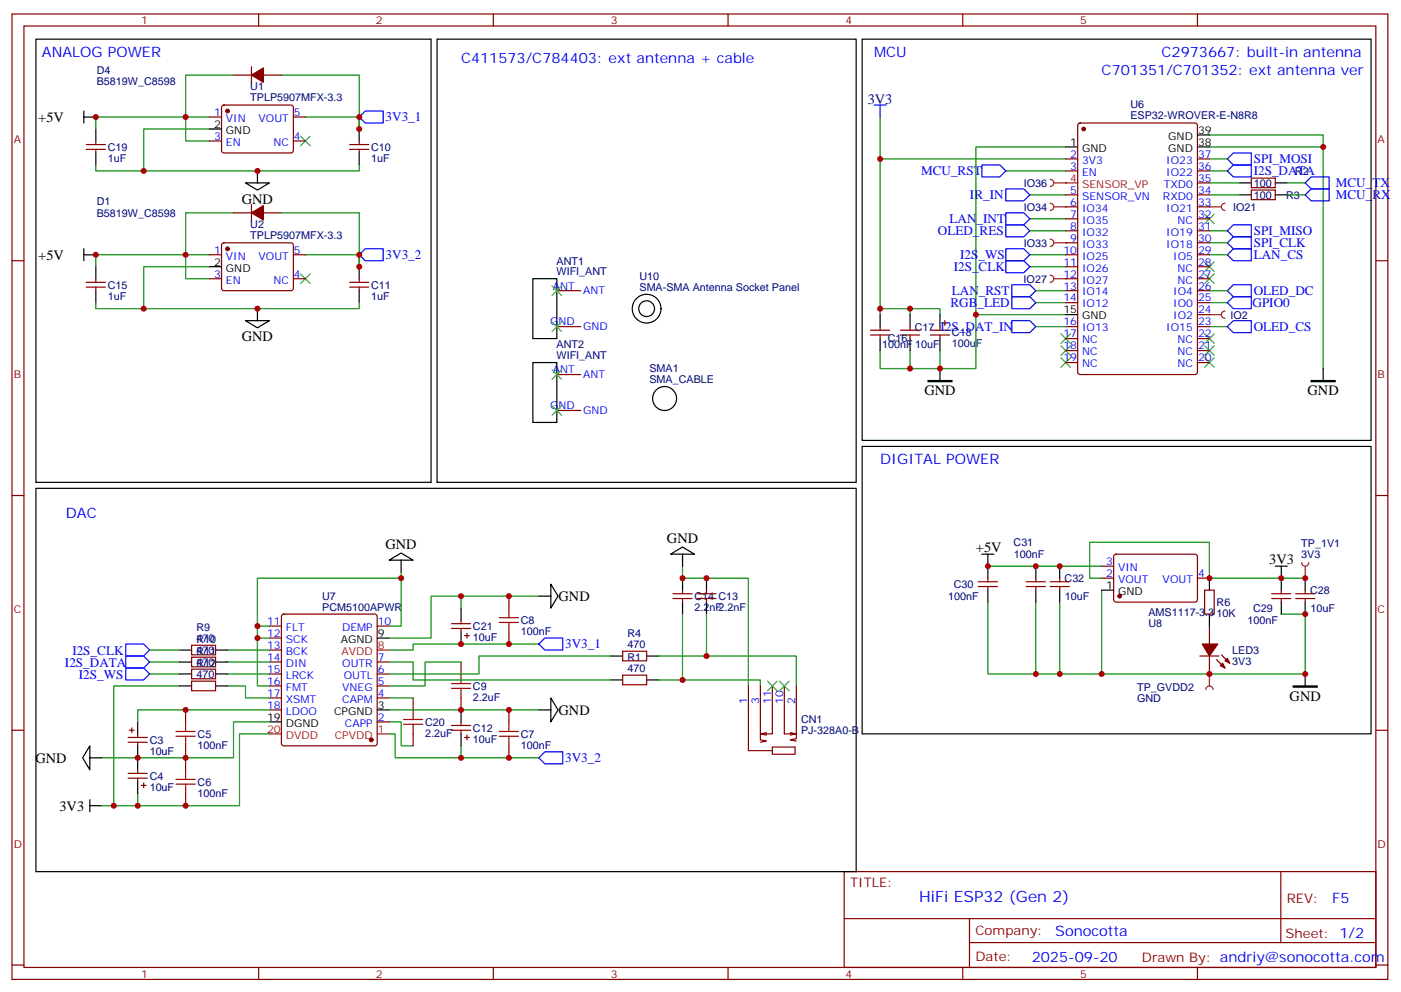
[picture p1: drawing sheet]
<svg xmlns="http://www.w3.org/2000/svg" width="413mm" height="292mm" viewBox="0 0 413 292" stroke-linecap="round" stroke-linejoin="round" font-family="sans-serif">
<g fill="none" stroke="#870000" stroke-width=".35">
<path d="M3.5 4.1h405.4v284.4h-405.4zM7.1 7.7h398.2v277.2h-398.2zM76.2 4.1v3.6M145.3 4.1v3.6M214.5 4.1v3.6M283.6 4.1v3.6M352.8 4.1v3.6M368.7 56h7v2.8h-7zM368.7 52.5h7v2.8h-7zM3.5 76.8h3.6M405.3 76.8h3.6M256.5 97.3h5.6"/>
<path d="M256.5 98.7h5.6M259.3 96.2v1.1M259.3 98.7v1M265.3 97.3h5.6M265.3 98.7h5.6M268.1 96.2v1.1M268.1 98.7v1M274.1 97.3h5.7M274.1 98.7h5.7M276.9 96.2v1.1M276.9 98.7v1M277.6 95.1h1.4"/>
<path d="M278.3 94.4v1.4M3.5 145.9h3.6M405.3 145.9h3.6M3.5 215.1h3.6M405.3 215.1h3.6M248.7 256.7h156.6v28.2h-156.6zM377.3 256.7v20.9M248.7 270.6h156.5M285.6 277.6h119.6M285.6 270.6v14.1M3.5 284.2h3.6M76.2 284.9v3.6"/>
<path d="M145.3 284.9v3.6M214.5 284.9v3.6M283.6 284.9v3.6M352.8 284.9v3.6M405.3 284.2h3.6"/>
</g>
<g fill="none" stroke="#008700" stroke-width=".35">
<path d="M259.3 34.5v12.3h54.7M356.3 39.8h33.5v68.7M259.3 46.8v45.9M296.3 50.3h17.7M303.4 57.4h10.6M314 43.3h-26.5v49.4M356.3 57.4h8.8M356.3 50.3h5.3M356.3 43.3h33.5M356.3 53.9h8.8M356.3 46.8h5.3M303.4 78.6h10.6"/>
<path d="M303.4 64.5h10.6M303.4 75h10.6M356.3 68h5.3M356.3 75h5.3M356.3 71.5h5.3M259.3 90.9h8.8v1.8M268.1 90.9h8.8v1.8M305.2 89.1h8.8M305.2 85.6h8.8M314 92.7h-26.5v15.8h-10.6v-5.2M356.3 89.1h5.3M259.3 103.3v5.2h8.8"/>
<path d="M268.1 103.3v5.2h8.8"/>
</g>
<g fill="none" stroke="#00f" stroke-width=".35">
<path d="M257.5 30.9h3.6M259.3 30.9v3.6M289.3 48.6h5.3l1.7 1.7-1.7 1.8h-5.3zM296.3 55.6h5.3l1.8 1.8-1.8 1.8h-5.3zM361.6 50.3l1.8-1.7h5.3v3.5h-5.3zM361.6 46.8l1.8-1.8h5.3v3.6h-5.3zM384.5 53.9l1.8-1.8h5.3v3.5h-5.3zM384.5 57.4l1.8-1.8h5.3v3.6h-5.3zM296.3 62.7h5.3l1.8 1.8-1.8 1.7h-5.3zM296.3 73.3h5.3l1.8 1.7-1.8 1.8h-5.3zM296.3 76.8h5.3l1.8 1.8-1.8 1.7h-5.3zM361.6 68l1.8-1.8h5.3v3.5h-5.3z"/>
<path d="M361.6 71.5l1.8-1.8h5.3v3.6h-5.3zM361.6 75l1.8-1.7h5.3v3.5h-5.3zM298.1 83.9h5.3l1.8 1.7-1.8 1.8h-5.3zM298.1 87.4h5.3l1.8 1.7-1.8 1.8h-5.3zM361.6 89.1l1.8-1.7h5.3v3.5h-5.3z"/>
</g>
<path d="M273.4 112.1h7.1v.3h-7.1zM386.3 112.1h7v.3h-7z" fill="#000" stroke="#000" stroke-width=".35"/>
<g fill="none" stroke="#000" stroke-width=".35">
<path d="M254 11.5h149.9v118.2h-149.9zM365.1 57.4h3.6M365.1 53.9h3.6M375.7 57.4h3.5M375.7 53.9h3.5M259.3 92.7v3.5M259.3 99.7v3.6M268.1 92.7v3.5M268.1 99.7v3.6M276.9 92.7v3.5M276.9 99.7v3.6M276.9 108.5v3.6"/>
<path d="M389.8 108.5v3.6"/>
</g>
<g fill="none" stroke="#3c3" stroke-width=".35">
<path d="M354.9 77.2l2.8 2.8M354.9 63l2.8 2.9M357.7 77.2l-2.8 2.8M357.7 63l-2.8 2.9M312.6 98.3l2.8 2.8M315.4 98.3l-2.8 2.8M354.9 80.7l2.8 2.8M354.9 98.3l2.8 2.8M357.7 80.7l-2.8 2.8M357.7 98.3l-2.8 2.8M312.6 101.8l2.8 2.9M312.6 105.4l2.8 2.8"/>
<path d="M315.4 105.4l-2.8 2.8M315.4 101.8l-2.8 2.9M354.9 105.4l2.8 2.8M354.9 101.8l2.8 2.9M357.7 105.4l-2.8 2.8M357.7 101.8l-2.8 2.9"/>
</g>
<path d="M356.3 92.7h3.5M360.9 91.6a1.06 1.06 0 0 0-1.1 1.1 1.06 1.06 0 0 0 1.1 1" fill="none" stroke="#8c2424" stroke-width=".35"/>
<circle cx="356.3" cy="92.7" r=".18" fill="#8c2424"/>
<path d="M309.4 52.8a1.06 1.06 0 0 1 1 1.1 1.06 1.06 0 0 1-1 1M310.4 53.9h3.6" fill="none" stroke="#8c2424" stroke-width=".35"/>
<circle cx="314" cy="53.9" r=".18" fill="#8c2424"/>
<g fill="none" stroke="#a10000" stroke-width=".35">
<path d="M149.9 179.1v2.8M135.8 198.5v2.8M147.1 183.3h5.7M147.1 181.9h5.7M149.9 183.3v2.9M51.9 216.9h5.6M51.9 215.4h5.6M54.7 212.6v2.8M54.7 216.9v2.8M118.9 211.9h5.6M118.9 213.3h5.6M121.7 209.1v2.8"/>
<path d="M121.7 213.3v2.8M133 201.3h5.6M133 202.7h5.6M135.8 202.7v2.9M147.1 216.9h5.7M147.1 215.4h5.7M149.9 212.6v2.8M149.9 216.9v2.8M51.9 231h5.6M51.9 229.6h5.6M54.7 226.7v2.9M54.7 231v2.8"/>
</g>
<g fill="none" stroke="#870000" stroke-width=".35">
<path d="M74.1 19.6v5M68.8 22.1h5.3M77.6 22.1h5.3M25.4 44h5.6M25.4 42.6h5.6M28.2 41.5v1.1M28.2 44v1M103 44h5.7M103 42.6h5.7M105.8 41.5v1.1M105.8 44v1M68.8 62.7h5.3"/>
<path d="M74.1 60.2v5M77.6 62.7h5.3M25.4 84.6h5.6M25.4 83.1h5.6M28.2 82.1v1M28.2 84.6v1M103 84.6h5.7M103 83.1h5.7M105.8 82.1v1M105.8 84.6v1M149.9 175.6v3.5M198.3 176.3h5.6"/>
<path d="M198.3 174.9h5.6M201.1 173.8v1.1M201.1 176.3v1M205.3 176.3h5.7M205.3 174.9h5.7M208.1 173.8v1.1M208.1 176.3v1M288.2 172.8h5.7M288.2 171.3h5.7M291 170.3v1M291 172.8v1M302.3 172.8h5.7"/>
<path d="M302.3 171.3h5.7M305.2 170.3v1M305.2 172.8v1M309.4 172.8h5.6M309.4 171.3h5.6M312.2 170.3v1M312.2 172.8v1M324.6 170.3h3.5M324.6 166.8h3.5M328.3 163.4l.5-.2 23.5 .1 .5 .6-.1 13-.6 .4h-23.6l-.4-.7v-12.7zM352.8 170.3h3.5M354.9 173.8h2.8v7.1h-2.8z"/>
<path d="M374.6 176.3h5.7M374.6 174.9h5.7M377.5 173.8v1.1M377.5 176.3v1M381.7 176.3h5.6M381.7 174.9h5.6M384.5 173.8v1.1M384.5 176.3v1M79.4 198.5h3.5M79.4 195h3.5M79.4 184.4h3.5M79.4 187.9h3.5"/>
<path d="M79.4 191.5h3.5M83.1 181.1l.5-.2h26.8l.5 .2 .2 .5v37.4l-.2 .5-.5 .2h-26.8l-.5-.3-.2-.4v-37.4zM111.1 198.5h3.6M111.1 195h3.6M111.1 184.4h3.6M133 185.1h5.6M133 183.7h5.6M135.8 182.6v1.1M135.8 185.1v1.1M135.8 195v3.5M136.9 187.2h1.4M137.6 186.5v1.4"/>
<path d="M149.9 186.2v3.5M183.4 198.9h7.1v2.8h-7.1zM183.4 191.8h7.1v2.8h-7.1zM353.5 193.2h5.6M356.3 184.4v5.3M356.3 193.2v5.3M358.4 194.3l2.5 2.4M359.8 192.9l2.5 2.4M37.7 217.2h5.7M37.7 218.6h5.7M38.1 215.1h1.4M38.8 214.4v1.4"/>
<path d="M40.6 216.1v1.1M40.6 218.6v1.1M54.7 209.1v3.5M54.7 219.7v7M79.4 205.6h3.5M79.4 202h3.5M79.4 209.1h3.5M111.1 212.6h3.6M111.1 205.6h3.6M111.1 202h3.6M121.7 205.6v3.5M121.7 216.1v3.6"/>
<path d="M133 215.1h5.6M133 213.7h5.6M135.8 205.6v3.5M135.8 212.6v1.1M135.8 215.1v1M136.9 217.2h1.4M137.6 216.5v1.4M149.9 209.1v3.5M149.9 219.7v3.5M37.7 229.2h5.7M37.7 227.8h5.7M40.6 226.7v1.1"/>
<path d="M40.6 229.2v1.1M41.6 231.3h1.4M42.3 230.6v1.4M54.7 233.8v3.5"/>
</g>
<g fill="none" stroke="#008700" stroke-width=".35">
<path d="M61.7 38h-19.4v12.3M61.7 34.5h-33.5v3.5M68.8 22.1h-14.1v19.4h7M82.9 22.1h22.9v15.9M90 34.5h15.8v3.5M105.8 34.5v3.5M28.2 48.6v1.7h77.6v-1.7M61.7 78.6h-19.4v12.3M61.7 75h-33.5v3.6M68.8 62.7h-14.1v19.4h7M82.9 62.7h22.9v15.9M90 75h15.8v3.6"/>
<path d="M105.8 75v3.6M28.2 89.1v1.8h77.6v-1.8M118.2 170.3h-42.4v14.1h3.6M118.2 168.5v15.9h-3.5M135.8 175.6v3.5M158.7 175.6h-31.7v12.3h-12.3M201.1 166.8v3.5h19.4v31.7M291 177.3v21.2h93.5v-17.6h-7M291 166.8h33.6M305.2 177.3v21.2M312.2 177.3v21.2M324.6 170.3h-3.6v-10.6h35.3v10.6"/>
<path d="M324.6 173.8v24.7M377.5 170.3h7M67 191.5h12.4M67 195h12.4M67 198.5h12.4M75.8 184.4v17.6h3.6M75.8 187.9h3.6M114.7 195h7v5.3h58.2M135.8 195h-10.6v7h-10.5M158.7 189.7h-37v1.8h-7M179.9 193.2h-38.8v5.3h-26.4M201.1 180.9v19.4h-7.1"/>
<path d="M208.1 193.2h26.5v8.8M208.1 180.9v12.3h-14.1M52.9 202h-19.4v35.3M67 202h5.3v3.6h7.1M79.4 216.1h-8.8v21.2h-40.6M79.4 212.6h-10.6v10.6h-38.8M79.4 209.1h-38.8v3.5M114.7 212.6h3.5v7.1h3.5M114.7 216.1h1.7v7.1h42.3M114.7 209.1h44M114.7 205.6h7M135.8 219.7v3.5"/>
<path d="M201.1 200.3h22.9v1.7M40.6 233.8v3.5"/>
</g>
<g fill="none" stroke="#000" stroke-width=".35">
<path d="M10.6 11.5h116.4v130.6h-116.4zM24.7 32.7v3.5M24.7 34.5h3.5M28.2 38v3.5M105.8 38v3.5M28.2 45v3.6M72.3 53.9h7.1l-3.6 2.1zM75.8 50.3v3.6M105.8 45v3.6M24.7 75h3.5M24.7 73.3v3.5M28.2 78.6v3.5"/>
<path d="M105.8 78.6v3.5M28.2 85.6v3.5M72.3 94.4h7.1l-3.6 2.2zM75.8 90.9v3.5M105.8 85.6v3.5M254 131.5h149.9v84.6h-149.9zM10.6 143.8h241.6v112.9h-241.6zM114.7 165l3.5-2.1 3.5 2.1zM118.2 165v3.5M135.8 179.1v3.5M158.7 175.6h3.6M162.3 172l2.1 3.6-2.1 3.5z"/>
<path d="M197.6 163.2l3.5-2.1 3.5 2.1zM201.1 163.2v3.6M201.1 170.3v3.5M201.1 177.3v3.6M208.1 170.3v3.5M208.1 177.3v3.6M289.3 163.2h3.5M291 163.2v7.1M291 173.8v3.5M305.2 166.8v3.5M305.2 173.8v3.5M312.2 166.8v3.5"/>
<path d="M312.2 173.8v3.5M324.6 173.8h3.5M356.3 170.3v3.5M375.7 166.8h3.5M377.5 166.8v7M377.5 177.3v3.6M384.5 170.3v3.5M384.5 177.3v3.6M111.1 187.9h3.6M135.8 186.2v3.5M179.9 193.2h3.5M190.5 193.2h3.5"/>
<path d="M356.3 180.9v3.5M384.5 198.5v3.5M26.5 219.7v7l-2.2-3.5zM40.6 212.6v3.5M40.6 219.7v7M79.4 212.6h3.5M111.1 209.1h3.6M135.8 209.1v3.5M135.8 216.1v3.6M158.7 209.1h3.6M162.3 205.6l2.1 3.5-2.1 3.5zM179.9 200.3h3.5"/>
<path d="M190.5 200.3h3.5M26.5 237.3h3.5M26.5 235.5v3.6M26.5 223.2h3.5M40.6 230.3v3.5"/>
</g>
<path d="M88.5 40.1l2.9 2.8M91.4 40.1l-2.9 2.8M88.5 80.7l2.9 2.8M91.4 80.7l-2.9 2.8" fill="none" stroke="#3c3" stroke-width=".35"/>
<g fill="#870000" stroke="#870000" stroke-width=".35">
<path d="M74.1 62.7l3.5-2.1v4.2z"/>
<path d="M74.1 22.1l3.5-2.1v4.2z"/>
<path d="M359.5 196l.7-.7 .7 1.4z"/>
<path d="M360.9 194.6l.7-.7 .7 1.4z"/>
<path d="M354.2 189.7h4.6l-2.5 3.5z"/>
<circle cx="109.4" cy="217.9" r=".53"/>
<circle cx="329.8" cy="175.6" r=".53"/>
</g>
<path d="M105.8 34.5l1.8-1.8h5.3v3.5h-5.3zM105.8 75l1.8-1.7h5.3v3.5h-5.3zM37 189.7h5.3l1.8 1.8-1.8 1.7h-5.3zM37 196.7h5.3l1.8 1.8-1.8 1.8h-5.3zM37 193.2h5.3l1.8 1.8-1.8 1.7h-5.3zM158.7 189.7l1.8-1.8h5.3v3.6h-5.3zM158.7 223.2l1.8-1.8h5.3v3.6h-5.3z" fill="none" stroke="#00f" stroke-width=".35"/>
<path d="M111.1 191.5h3.6M79.4 216.1h3.5M111.1 216.1h3.6" fill="none" stroke="#f00" stroke-width=".35"/>
<path d="M381 202h7.1v.4h-7.1z" fill="#000" stroke="#000" stroke-width=".35"/>
<path d="M309.4 70.4a1.06 1.06 0 0 1 1 1.1 1.06 1.06 0 0 1-1 1.1M310.4 71.5h3.6" fill="none" stroke="#8c2424" stroke-width=".35"/>
<circle cx="314" cy="71.5" r=".18" fill="#8c2424"/>
<path d="M309.4 59.9a1.06 1.06 0 0 1 1 1 1.06 1.06 0 0 1-1 1.1M310.4 60.9h3.6" fill="none" stroke="#8c2424" stroke-width=".35"/>
<circle cx="314" cy="60.9" r=".18" fill="#8c2424"/>
<path d="M356.3 96.2h5.3M356.3 85.6h5.3" fill="none" stroke="#008700" stroke-width=".35"/>
<path d="M361.6 85.6l1.8-1.7h5.3v3.5h-5.3z" fill="none" stroke="#00f" stroke-width=".35"/>
<path d="M360.9 59.9a1.06 1.06 0 0 0-1.1 1 1.06 1.06 0 0 0 1.1 1.1M356.3 60.9h3.5" fill="none" stroke="#8c2424" stroke-width=".35"/>
<circle cx="356.3" cy="60.9" r=".18" fill="#8c2424"/>
<path d="M309.4 81a1.06 1.06 0 0 1 1 1.1 1.06 1.06 0 0 1-1 1M310.4 82.1h3.6" fill="none" stroke="#8c2424" stroke-width=".35"/>
<circle cx="314" cy="82.1" r=".18" fill="#8c2424"/>
<path d="M296.3 66.2h5.3l1.8 1.8-1.8 1.7h-5.3zM361.6 96.2l1.8-1.8h5.3v3.6h-5.3z" fill="none" stroke="#00f" stroke-width=".35"/>
<path d="M303.4 68h10.6M44.1 191.5h8.8M44.1 195h8.8M44.1 198.5h8.8" fill="none" stroke="#008700" stroke-width=".35"/>
<path d="M52.9 191.5h3.5M52.9 195h3.5M52.9 198.5h3.5M63.5 191.5h3.5M63.5 195h3.5M63.5 198.5h3.5M52.9 202h3.5M63.5 202h3.5" fill="none" stroke="#000" stroke-width=".35"/>
<path d="M56.4 190h7.1v2.9h-7.1zM56.4 193.6h7.1v2.8h-7.1zM56.4 197.1h7.1v2.8h-7.1zM56.4 200.6h7.1v2.8h-7.1z" fill="none" stroke="#870000" stroke-width=".35"/>
<path d="M383.5 165.7a1.06 1.06 0 0 0 1 1.1 1.06 1.06 0 0 0 1.1-1.1M384.5 166.8v3.5" fill="none" stroke="#8c2424" stroke-width=".35"/>
<circle cx="384.5" cy="170.3" r=".18" fill="#8c2424"/>
<path d="M356.3 170.3h21.2" fill="none" stroke="#008700" stroke-width=".35"/>
<path d="M356.3 198.5v3.5M355.2 203.1a1.06 1.06 0 0 1 1.1-1.1 1.06 1.06 0 0 1 1.1 1.1" fill="none" stroke="#8c2424" stroke-width=".35"/>
<circle cx="356.3" cy="198.5" r=".18" fill="#8c2424"/>
<g fill="none" stroke="#870000" stroke-width=".35">
<path d="M61.7 34.5h3.6M65.5 31.1l.5-.2 20 .1 .4 .6v13l-.7 .4h-20l-.4-.7v-12.7zM86.4 34.5h3.6M317.7 36.4l.5-.2h33.9l.6 .5 .1 72.9-.5 .7h-34.1l-.6-.4-.1-73zM61.7 41.5h3.6M86.4 41.5h3.6M314 46.8h3.5M314 50.3h3.5M314 57.4h3.5M352.8 46.8h3.5M352.8 50.3h3.5M352.8 53.9h3.5"/>
<path d="M352.8 57.4h3.5M61.7 75h3.6M65.5 71.7l.5-.2 20 .1 .4 .6v13l-.7 .4h-20l-.4-.7v-12.7zM86.4 75h3.6M314 60.9h3.5M314 64.5h3.5M314 68h3.5M314 71.5h3.5M314 75h3.5M314 78.6h3.5M352.8 60.9h3.5M352.8 64.5h3.5"/>
<path d="M352.8 68h3.5M352.8 71.5h3.5M352.8 75h3.5M352.8 78.6h3.5M61.7 82.1h3.6M86.4 82.1h3.6M164 85.6h7.1M164 96.2h7.1M314 82.1h3.5M314 85.6h3.5M314 89.1h3.5M314 96.2h3.5"/>
<path d="M314 99.7h3.5M352.8 82.1h3.5M352.8 85.6h3.5M352.8 89.1h3.5M352.8 92.7h3.5M352.8 96.2h3.5M352.8 99.7h3.5M164 110.3h7.1M314 103.3h3.5M314 106.8h3.5M352.8 103.3h3.5M352.8 106.8h3.5"/>
<path d="M164 120.9h7.1M220.5 202v19.1h7M224 202v15.9l1.8 .4-1.8 .3M225.8 215.8l-1.8 .3M227.5 202v14.1h-3.5l1.8 .4M231.1 202v14.1h3.5l-1.8-.3M234.6 202v15.6l-1.8 .3 1.8 .4M234.6 216.1l-1.8 .4M227.5 220h6.7v2.1h-6.7z"/>
</g>
<path d="M162.6 94.8l2.9 2.8M162.6 84.2l2.9 2.8M165.5 94.8l-2.9 2.8M165.5 84.2l-2.9 2.8M162.6 108.9l2.9 2.8M162.6 119.5l2.9 2.8M165.5 108.9l-2.9 2.8M165.5 119.5l-2.9 2.8M226.1 200.6l2.9 2.8M229 200.6l-2.9 2.8M229.7 200.6l2.8 2.8M232.5 200.6l-2.8 2.8" fill="none" stroke="#3c3" stroke-width=".35"/>
<g fill="none" stroke="#000" stroke-width=".35">
<path d="M128.8 11.5h123.4v130.6h-123.4zM61.7 38h3.6M352.8 39.8h3.5M314 43.3h3.5M352.8 43.3h3.5M61.7 78.6h3.6M157 82.1h7v17.6h-7zM314 92.7h3.5M157 106.8h7v17.6h-7z"/>
<circle cx="190.5" cy="90.9" r="4.2"/>
<circle cx="190.5" cy="90.9" r="2.33"/>
<circle cx="195.8" cy="117.4" r="3.5"/>
</g>
<path d="M314 53.9h3.5" fill="none" stroke="#f00" stroke-width=".35"/>
<g fill="#870000" stroke="#870000" stroke-width=".35">
<circle cx="319.3" cy="38" r=".53"/>
<circle cx="67" cy="32.7" r=".53"/>
<circle cx="67" cy="73.3" r=".53"/>
</g>
<path d="M379.2 53.9h5.3M379.2 57.4h5.3M305.2 96.2h8.8" fill="none" stroke="#008700" stroke-width=".35"/>
<path d="M298.1 94.4h5.3l1.8 1.8-1.8 1.8h-5.3z" fill="none" stroke="#00f" stroke-width=".35"/>
<g fill="#c00">
<circle cx="259.3" cy="46.8" r=".88"/>
<circle cx="259.3" cy="90.9" r=".88"/>
<circle cx="276.9" cy="108.5" r=".88"/>
<circle cx="268.1" cy="108.5" r=".88"/>
<circle cx="268.1" cy="90.9" r=".88"/>
<circle cx="389.8" cy="43.3" r=".88"/>
<circle cx="287.5" cy="92.7" r=".88"/>
<circle cx="105.8" cy="78.6" r=".88"/>
<circle cx="105.8" cy="38" r=".88"/>
<circle cx="42.3" cy="90.9" r=".88"/>
<circle cx="75.8" cy="90.9" r=".88"/>
<circle cx="42.3" cy="50.3" r=".88"/>
<circle cx="75.8" cy="50.3" r=".88"/>
<circle cx="28.2" cy="75" r=".88"/>
<circle cx="54.7" cy="75" r=".88"/>
<circle cx="105.8" cy="75" r=".88"/>
<circle cx="105.8" cy="34.5" r=".88"/>
<circle cx="54.7" cy="34.5" r=".88"/>
<circle cx="28.2" cy="34.5" r=".88"/>
<circle cx="208.1" cy="170.3" r=".88"/>
<circle cx="201.1" cy="170.3" r=".88"/>
<circle cx="33.5" cy="237.3" r=".88"/>
<circle cx="149.9" cy="175.6" r=".88"/>
<circle cx="149.9" cy="189.7" r=".88"/>
<circle cx="149.9" cy="209.1" r=".88"/>
<circle cx="149.9" cy="223.2" r=".88"/>
<circle cx="135.8" cy="175.6" r=".88"/>
<circle cx="135.8" cy="223.2" r=".88"/>
<circle cx="135.8" cy="189.7" r=".88"/>
<circle cx="40.6" cy="237.3" r=".88"/>
<circle cx="54.7" cy="237.3" r=".88"/>
<circle cx="54.7" cy="209.1" r=".88"/>
<circle cx="54.7" cy="223.2" r=".88"/>
<circle cx="75.8" cy="184.4" r=".88"/>
<circle cx="75.8" cy="187.9" r=".88"/>
<circle cx="118.2" cy="170.3" r=".88"/>
<circle cx="135.8" cy="209.1" r=".88"/>
<circle cx="40.6" cy="223.2" r=".88"/>
<circle cx="201.1" cy="200.3" r=".88"/>
<circle cx="208.1" cy="193.2" r=".88"/>
<circle cx="324.6" cy="198.5" r=".88"/>
<circle cx="312.2" cy="198.5" r=".88"/>
<circle cx="305.2" cy="198.5" r=".88"/>
<circle cx="356.3" cy="198.5" r=".88"/>
<circle cx="384.5" cy="198.5" r=".88"/>
<circle cx="356.3" cy="170.3" r=".88"/>
<circle cx="312.2" cy="166.8" r=".88"/>
<circle cx="384.5" cy="180.9" r=".88"/>
<circle cx="377.5" cy="170.3" r=".88"/>
<circle cx="291" cy="166.8" r=".88"/>
<circle cx="305.2" cy="166.8" r=".88"/>
<circle cx="384.5" cy="170.3" r=".88"/>
</g>
<text font-size="4.6" fill="#00f" x="270.8" y="265.7">HiFi ESP32 (Gen 2)</text>
<g font-size="4.2" fill="#00f">
<text x="12.3" y="16.8">ANALOG POWER</text>
<text x="257.5" y="16.8">MCU</text>
<text x="342.2" y="16.8">C2973667: built-in antenna</text>
<text x="135.8" y="18.6">C411573/C784403: ext antenna + cable</text>
<text x="324.6" y="22.1">C701351/C701352: ext antenna ver</text>
<text x="259.3" y="136.8">DIGITAL POWER</text>
<text x="19.4" y="152.6">DAC</text>
<text x="392.5" y="266">F5</text>
<text x="310.9" y="275.5">Sonocotta</text>
<text x="304" y="283.3">2025-09-20</text>
</g>
<g font-size="4.2">
<text x="11.3" y="35.9">+5V</text>
<text x="71.3" y="59.9">GND</text>
<text x="11.3" y="76.4">+5V</text>
<text x="71.3" y="100.5">GND</text>
<text x="272.3" y="116.4">GND</text>
<text x="385.2" y="116.4">GND</text>
<text x="113.6" y="161.8">GND</text>
<text x="196.5" y="160.1">GND</text>
<text x="287.5" y="162.5">+5V</text>
<text x="373.9" y="166.1">3V3</text>
<text x="164.6" y="177">GND</text>
<text x="379.9" y="206.4">GND</text>
<text x="164.6" y="210.5">GND</text>
<text x="10.5" y="224.6">GND</text>
<text x="17.5" y="238.8">3V3</text>
</g>
<text font-size="4.2" fill="#000080" x="255.7" y="30.7">3V3</text>
<g font-size="3.9" fill="#00f">
<text x="113.6" y="35.6">3V3_1</text>
<text x="271.4" y="51.6">MCU_RST</text>
<text x="369.4" y="51.5">I2S_DATA</text>
<text x="369.4" y="48">SPI_MOSI</text>
<text x="285.8" y="58.7">IR_IN</text>
<text x="393.5" y="55">MCU_TX</text>
<text x="393.6" y="58.6">MCU_RX</text>
<text x="279.7" y="65.7">LAN_INT</text>
<text x="276.3" y="69.2">OLED_RES</text>
<text x="369.4" y="69.3">SPI_MISO</text>
<text x="113.6" y="76.2">3V3_2</text>
<text x="282.9" y="76.3">I2S_WS</text>
<text x="369.4" y="72.7">SPI_CLK</text>
<text x="369.4" y="76.3">LAN_CS</text>
<text x="281" y="79.8">I2S_CLK</text>
<text x="280.4" y="86.8">LAN_RST</text>
<text x="369.4" y="86.9">OLED_DC</text>
<text x="280" y="90.4">RGB_LED</text>
<text x="369" y="90.4">GPIO0</text>
<text x="277.1" y="97.5">I2S_DAT_IN</text>
<text x="369.4" y="97.5">OLED_CS</text>
<text x="166.5" y="190.9">3V3_1</text>
<text x="19.1" y="196.4">I2S_DATA</text>
<text x="21.3" y="192.9">I2S_CLK</text>
<text x="23.3" y="199.9">I2S_WS</text>
<text x="166.5" y="224.4">3V3_2</text>
</g>
<g font-size="3.9" fill="#800">
<text x="250.5" y="261.3">TITLE:</text>
<text x="379.1" y="266">REV:</text>
<text x="287.4" y="275.5">Company:</text>
<text x="378.7" y="276.1">Sheet: 1/2</text>
<text x="287.4" y="283.2">Date:</text>
<text x="336.4" y="283.3">Drawn By: andriy@sonocotta.com</text>
</g>
<g font-size="3.2" fill="#800">
<text x="41.6" y="7.1">1</text>
<text x="110.8" y="7.1">2</text>
<text x="179.9" y="7.1">3</text>
<text x="249.1" y="7.1">4</text>
<text x="318.2" y="7.1">5</text>
<text x="4.1" y="42.2">A</text>
<text x="405.9" y="42.2">A</text>
<text x="4.1" y="111.4">B</text>
<text x="405.9" y="111.4">B</text>
<text x="4.1" y="180.5">C</text>
<text x="405.9" y="180.5">C</text>
<text x="4.1" y="249.7">D</text>
<text x="405.9" y="249.7">D</text>
<text x="41.6" y="287.9">1</text>
<text x="110.8" y="287.9">2</text>
<text x="179.9" y="287.9">3</text>
<text x="249.1" y="287.9">4</text>
<text x="318.2" y="287.9">5</text>
</g>
<g font-size="3.2" fill="#000080">
<text x="28.5" y="21.8">D4</text>
<text x="28.5" y="25.1">B5819W_C8598</text>
<text x="73.7" y="29.8">TPLP5907MFX-3.3</text>
<text x="73.7" y="26.6">U1</text>
<text x="333" y="35">ESP32-WROVER-E-N8R8</text>
<text x="333" y="31.8">U6</text>
<text x="31.7" y="47.7">1uF</text>
<text x="31.7" y="44.5">C19</text>
<text x="109.4" y="47.7">1uF</text>
<text x="109.4" y="44.5">C10</text>
<text x="381.5" y="51.5">R2</text>
<text x="301.6" y="55">IO36</text>
<text x="369.4" y="58.5">100</text>
<text x="369.4" y="55">100</text>
<text x="378.9" y="58.6">R3</text>
<text x="28.5" y="63.8">B5819W_C8598</text>
<text x="28.5" y="60.5">D1</text>
<text x="301.6" y="62.1">IO34</text>
<text x="363.3" y="62.1">IO21</text>
<text x="73.7" y="70.3">TPLP5907MFX-3.3</text>
<text x="73.7" y="67.1">U2</text>
<text x="164" y="77.9">ANT1</text>
<text x="301.6" y="72.7">IO33</text>
<text x="164" y="81">WIFI_ANT</text>
<text x="188.4" y="82.4">U10</text>
<text x="301.6" y="83.2">IO27</text>
<text x="31.7" y="88.3">1uF</text>
<text x="31.7" y="85.1">C15</text>
<text x="109.4" y="88.3">1uF</text>
<text x="109.4" y="85.1">C11</text>
<text x="188.4" y="85.6">SMA-SMA Antenna Socket Panel</text>
<text x="362.5" y="93.8">IO2</text>
<text x="261.6" y="100.9">C16</text>
<text x="269.5" y="97.3">C17</text>
<text x="280.5" y="99.1">C18</text>
<text x="164" y="105.7">WIFI_ANT</text>
<text x="164" y="102.6">ANT2</text>
<text x="259.9" y="102.6">100nF</text>
<text x="269.6" y="102.6">10uF</text>
<text x="280.5" y="102.3">100uF</text>
<text x="191.3" y="112.8">SMA_CABLE</text>
<text x="191.3" y="109.6">SMA1</text>
<text x="298.6" y="160.8">C31</text>
<text x="383.4" y="161.1">TP_1V1</text>
<text x="298.7" y="164.4">100nF</text>
<text x="383.4" y="164.3">3V3</text>
<text x="281" y="173.2">C30</text>
<text x="313.6" y="171.4">C32</text>
<text x="94.9" y="179.8">PCM5100APWR</text>
<text x="94.9" y="176.6">U7</text>
<text x="204.6" y="176.8">C14 C13</text>
<text x="279.3" y="176.7">100nF</text>
<text x="313.7" y="176.7">10uF</text>
<text x="358.4" y="178.5">R6</text>
<text x="385.9" y="175">C28</text>
<text x="57.9" y="185.9">R9</text>
<text x="139.3" y="185.6">C21</text>
<text x="153.5" y="183.8">C8</text>
<text x="204.6" y="180">2.2nF2.2nF</text>
<text x="338.3" y="181.4">AMS1117-3.3</text>
<text x="338.3" y="184.7">U8</text>
<text x="358.4" y="181.7">10K</text>
<text x="367.5" y="183.8">100nF</text>
<text x="369.2" y="180.3">C29</text>
<text x="386.1" y="180.3">10uF</text>
<text x="57.9" y="189">470</text>
<text x="57.9" y="189.4">R10</text>
<text x="139.3" y="188.8">10uF</text>
<text x="153.5" y="187">100nF</text>
<text x="184.9" y="190.7">470</text>
<text x="184.9" y="187.5">R4</text>
<text x="57.9" y="192.5">470</text>
<text x="57.9" y="196">470</text>
<text x="57.9" y="192.9">R11</text>
<text x="57.9" y="196.5">R12</text>
<text x="184.9" y="197.8">470</text>
<text x="184.9" y="194.5">R1</text>
<text x="363" y="195.8">3V3</text>
<text x="363" y="192.6">LED3</text>
<text x="57.9" y="199.6">470</text>
<text x="139.3" y="203.2">C9</text>
<text x="335" y="203.5">TP_GVDD2</text>
<text x="139.3" y="206.4">2.2uF</text>
<text x="335" y="206.7">GND</text>
<text x="125.2" y="213.8">C20</text>
<text x="139.3" y="215.6">C12</text>
<text x="236" y="212.9">CN1</text>
<text x="44.1" y="219.1">C3</text>
<text x="58.2" y="220.5">100nF</text>
<text x="58.2" y="217.3">C5</text>
<text x="125.2" y="217">2.2uF</text>
<text x="139.3" y="218.8">10uF</text>
<text x="153.5" y="220.5">100nF</text>
<text x="153.5" y="217.3">C7</text>
<text x="236" y="216.1">PJ-328A0-B</text>
<text x="44.1" y="222.3">10uF</text>
<text x="44.1" y="232.9">10uF</text>
<text x="44.1" y="229.7">C4</text>
<text x="58.2" y="231.4">C6</text>
<text x="58.2" y="234.6">100nF</text>
</g>
<g font-size="3.2" fill="#00f">
<text x="63.1" y="34.1">1</text>
<text x="66.6" y="35.9">VIN</text>
<text x="76.2" y="35.9">VOUT</text>
<text x="86.6" y="34.1">5</text>
<text x="63.1" y="41.2">3</text>
<text x="86.6" y="41.2">4</text>
<text x="66.6" y="42.9">EN</text>
<text x="80.5" y="42.9">NC</text>
<text x="315.3" y="46.5">2</text>
<text x="353" y="46.5">37</text>
<text x="315.3" y="50">3</text>
<text x="318.8" y="51.8">EN</text>
<text x="318.8" y="48.2">3V3</text>
<text x="343.6" y="48.2">IO23</text>
<text x="343.6" y="51.8">IO22</text>
<text x="353" y="50">36</text>
<text x="353" y="53.5">35</text>
<text x="315.3" y="57">5</text>
<text x="318.8" y="58.8">SENSOR_VN</text>
<text x="342.6" y="58.8">RXD0</text>
<text x="342.9" y="55.3">TXD0</text>
<text x="353" y="57">34</text>
<text x="315.3" y="64.1">7</text>
<text x="315.3" y="60.6">6</text>
<text x="318.8" y="65.9">IO35</text>
<text x="318.8" y="62.3">IO34</text>
<text x="343.6" y="62.3">IO21</text>
<text x="346.9" y="65.9">NC</text>
<text x="353" y="60.6">33</text>
<text x="353" y="64.1">32</text>
<text x="315.3" y="71.2">9</text>
<text x="315.3" y="67.6">8</text>
<text x="318.8" y="69.4">IO32</text>
<text x="343.6" y="69.4">IO19</text>
<text x="353" y="67.6">31</text>
<text x="353" y="71.2">30</text>
<text x="63.1" y="74.7">1</text>
<text x="66.6" y="76.4">VIN</text>
<text x="76.2" y="76.4">VOUT</text>
<text x="86.6" y="74.7">5</text>
<text x="313.3" y="74.7">10</text>
<text x="318.8" y="76.4">IO25</text>
<text x="318.8" y="72.9">IO33</text>
<text x="343.6" y="72.9">IO18</text>
<text x="345.6" y="76.4">IO5</text>
<text x="353" y="74.7">29</text>
<text x="63.1" y="81.7">3</text>
<text x="66.6" y="83.5">EN</text>
<text x="80.5" y="83.5">NC</text>
<text x="86.6" y="81.7">4</text>
<text x="313.3" y="81.7">12</text>
<text x="313.3" y="78.2">11</text>
<text x="318.8" y="83.5">IO27</text>
<text x="318.8" y="80">IO26</text>
<text x="346.9" y="80">NC</text>
<text x="346.9" y="83.5">NC</text>
<text x="353" y="78.2">28</text>
<text x="353" y="81.7">27</text>
<text x="162.8" y="85.3">ANT</text>
<text x="171.8" y="86.7">ANT</text>
<text x="313.3" y="88.8">14</text>
<text x="313.3" y="85.3">13</text>
<text x="318.8" y="87">IO14</text>
<text x="345.6" y="87">IO4</text>
<text x="353" y="85.3">26</text>
<text x="353" y="88.8">25</text>
<text x="162.1" y="95.8">GND</text>
<text x="313.3" y="95.8">16</text>
<text x="318.8" y="90.6">IO12</text>
<text x="345.6" y="90.6">IO0</text>
<text x="345.6" y="94.1">IO2</text>
<text x="353" y="92.3">24</text>
<text x="353" y="95.8">23</text>
<text x="171.8" y="97.3">GND</text>
<text x="313.3" y="99.4">17</text>
<text x="318.8" y="101.1">NC</text>
<text x="318.8" y="97.6">IO13</text>
<text x="343.6" y="97.6">IO15</text>
<text x="346.9" y="101.1">NC</text>
<text x="353" y="99.4">22</text>
<text x="313.3" y="106.4">19</text>
<text x="313.3" y="102.9">18</text>
<text x="318.8" y="104.7">NC</text>
<text x="346.9" y="104.7">NC</text>
<text x="353" y="102.9">21</text>
<text x="353" y="106.4">20</text>
<text x="162.8" y="110">ANT</text>
<text x="171.8" y="111.4">ANT</text>
<text x="318.8" y="108.2">NC</text>
<text x="346.9" y="108.2">NC</text>
<text x="162.1" y="120.5">GND</text>
<text x="171.8" y="122">GND</text>
<text x="325.9" y="166.4">3</text>
<text x="325.9" y="169.9">2</text>
<text x="329.4" y="171.7">VOUT</text>
<text x="329.4" y="168.2">VIN</text>
<text x="342.5" y="171.7">VOUT</text>
<text x="353" y="169.9">4</text>
<text x="78.7" y="184">11</text>
<text x="84.2" y="185.8">FLT</text>
<text x="100.8" y="185.8">DEMP</text>
<text x="111.3" y="184">10</text>
<text x="78.7" y="187.6">12</text>
<text x="78.7" y="191.1">13</text>
<text x="84.2" y="189.3">SCK</text>
<text x="78.7" y="194.6">14</text>
<text x="84.2" y="192.9">BCK</text>
<text x="84.2" y="196.4">DIN</text>
<text x="100.8" y="196.4">OUTR</text>
<text x="111.3" y="194.6">7</text>
<text x="78.7" y="198.2">15</text>
<text x="78.7" y="201.7">16</text>
<text x="84.2" y="199.9">LRCK</text>
<text x="84.2" y="203.4">FMT</text>
<text x="100.8" y="203.4">VNEG</text>
<text x="101.3" y="199.9">OUTL</text>
<text x="111.3" y="201.7">5</text>
<text x="111.3" y="198.2">6</text>
<text x="78.7" y="205.2">17</text>
<text x="78.7" y="208.7">18</text>
<text x="84.2" y="207">XSMT</text>
<text x="100.8" y="207">CAPM</text>
<text x="111.3" y="205.2">4</text>
<text x="220.1" y="207.3" transform="rotate(-90 220.1 207.3)">1</text>
<text x="223.7" y="207.3" transform="rotate(-90 223.7 207.3)">3</text>
<text x="227.2" y="207.3" transform="rotate(-90 227.2 207.3)">11</text>
<text x="230.7" y="207.3" transform="rotate(-90 230.7 207.3)">10</text>
<text x="234.2" y="207.3" transform="rotate(-90 234.2 207.3)">2</text>
<text x="84.2" y="210.5">LDOO</text>
<text x="101.6" y="214">CAPP</text>
<text x="111.3" y="212.3">2</text>
</g>
<g font-size="3.2">
<text x="63.1" y="37.6">2</text>
<text x="66.6" y="39.4">GND</text>
<text x="344.2" y="41.2">GND</text>
<text x="353" y="39.4">39</text>
<text x="315.3" y="42.9">1</text>
<text x="318.8" y="44.7">GND</text>
<text x="344.2" y="44.7">GND</text>
<text x="353" y="42.9">38</text>
<text x="63.1" y="78.2">2</text>
<text x="66.6" y="80">GND</text>
<text x="313.3" y="92.3">15</text>
<text x="318.8" y="94.1">GND</text>
<text x="325.9" y="173.5">1</text>
<text x="329.4" y="175.2">GND</text>
<text x="100.4" y="189.3">AGND</text>
<text x="111.3" y="187.6">9</text>
<text x="111.3" y="208.7">3</text>
<text x="78.7" y="212.3">19</text>
<text x="84.2" y="214">DGND</text>
<text x="98.4" y="210.5">CPGND</text>
</g>
<g font-size="3.2" fill="#f00">
<text x="315.3" y="53.5">4</text>
<text x="318.8" y="55.3">SENSOR_VP</text>
<text x="111.3" y="191.1">8</text>
<text x="100.6" y="192.9">AVDD</text>
<text x="78.7" y="215.8">20</text>
<text x="111.3" y="215.8">1</text>
<text x="84.2" y="217.6">DVDD</text>
<text x="98.6" y="217.6">CPVDD</text>
</g>
</svg>
